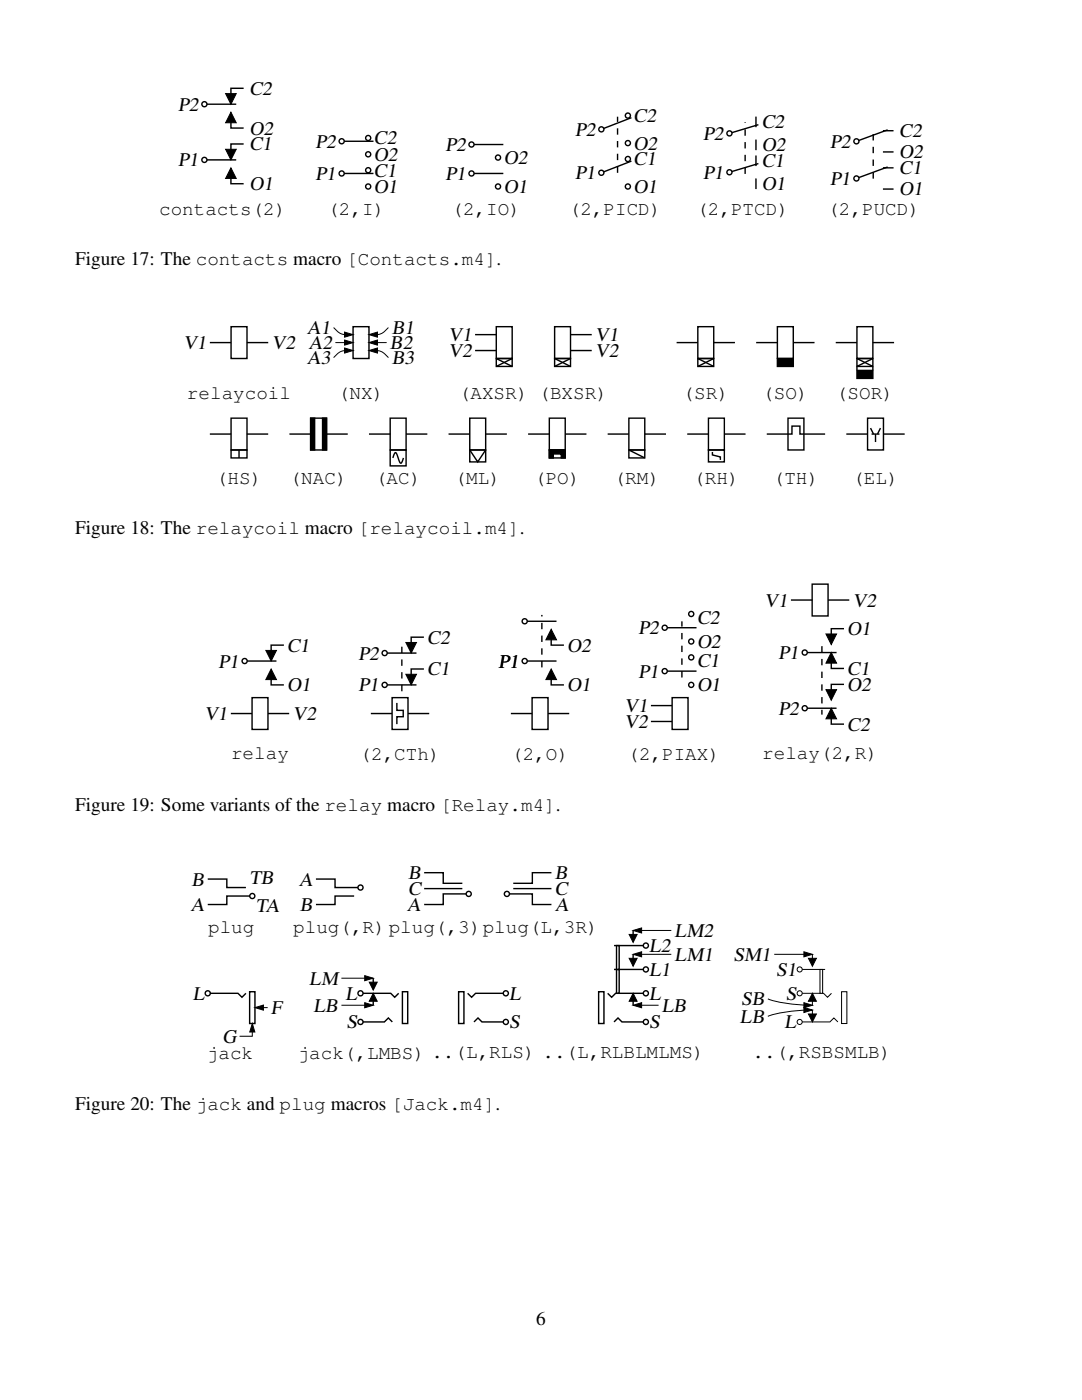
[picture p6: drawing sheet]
<svg xmlns="http://www.w3.org/2000/svg" width="216mm" height="279mm" viewBox="0 0 216 279" stroke-linecap="round" stroke-linejoin="round" font-family="sans-serif">
<circle cx="40.8" cy="31.9" r=".51" fill="#fff" stroke="#000" stroke-width=".28"/>
<path d="M41.3 31.9h5.8M46.1 33.8v2.9h2.5M48.6 28.7h-2.5v2.9" fill="none" stroke="#000" stroke-width=".28"/>
<path d="M45 29.8h2.1l-1 2.1zM46.1 33.5l1 2.1h-2.1z" fill="#000" stroke="#000" stroke-width=".2"/>
<circle cx="40.8" cy="20.8" r=".51" fill="#fff" stroke="#000" stroke-width=".28"/>
<path d="M48.6 17.6h-2.5v2.9M41.3 20.8h5.8M46.1 22.7v2.9h2.5" fill="none" stroke="#000" stroke-width=".28"/>
<path d="M45 18.7h2.1l-1 2.1zM46.1 22.4l1 2.1h-2.1z" fill="#000" stroke="#000" stroke-width=".2"/>
<circle cx="68.2" cy="34.6" r=".51" fill="#fff" stroke="#000" stroke-width=".28"/>
<path d="M68.7 34.6h5.8" fill="none" stroke="#000" stroke-width=".28"/>
<g fill="#fff" stroke="#000" stroke-width=".28">
<circle cx="73.5" cy="34" r=".51"/>
<circle cx="73.5" cy="37.2" r=".51"/>
<circle cx="68.2" cy="28.2" r=".51"/>
</g>
<path d="M68.7 28.2h5.8" fill="none" stroke="#000" stroke-width=".28"/>
<g fill="#fff" stroke="#000" stroke-width=".28">
<circle cx="73.5" cy="27.5" r=".51"/>
<circle cx="73.5" cy="30.8" r=".51"/>
<circle cx="94.1" cy="34.6" r=".51"/>
</g>
<path d="M94.6 34.6h5.8" fill="none" stroke="#000" stroke-width=".28"/>
<g fill="#fff" stroke="#000" stroke-width=".28">
<circle cx="99.4" cy="37.2" r=".51"/>
<circle cx="94.1" cy="28.8" r=".51"/>
</g>
<path d="M94.6 28.8h5.8" fill="none" stroke="#000" stroke-width=".28"/>
<g fill="#fff" stroke="#000" stroke-width=".28">
<circle cx="99.4" cy="31.4" r=".51"/>
<circle cx="120" cy="34.5" r=".51"/>
<circle cx="125.3" cy="31.7" r=".51"/>
<circle cx="125.3" cy="37.2" r=".51"/>
</g>
<path d="M126 32.2l-5.5 2.1" fill="none" stroke="#000" stroke-width=".28"/>
<g fill="#fff" stroke="#000" stroke-width=".28">
<circle cx="120" cy="25.8" r=".51"/>
<circle cx="125.3" cy="23.1" r=".51"/>
<circle cx="125.3" cy="28.6" r=".51"/>
</g>
<path d="M126 23.5l-5.5 2.1" fill="none" stroke="#000" stroke-width=".28"/>
<path d="M123.2 34.5v-11.2" fill="none" stroke="#000" stroke-width=".28" stroke-dasharray="1.3 1.3" stroke-linecap="butt"/>
<circle cx="145.6" cy="34.4" r=".51" fill="#fff" stroke="#000" stroke-width=".28"/>
<path d="M150.8 31v2.1M150.8 35.6v2.1M151.3 32.6l-5.3 1.6" fill="none" stroke="#000" stroke-width=".28"/>
<circle cx="145.6" cy="26.6" r=".51" fill="#fff" stroke="#000" stroke-width=".28"/>
<path d="M150.8 23.3v2.1M150.8 27.9v2.1M151.3 24.9l-5.3 1.6" fill="none" stroke="#000" stroke-width=".28"/>
<path d="M148.7 34.7v-10.3" fill="none" stroke="#000" stroke-width=".28" stroke-dasharray="1.3 1.3" stroke-linecap="butt"/>
<circle cx="170.9" cy="35.6" r=".51" fill="#fff" stroke="#000" stroke-width=".28"/>
<path d="M176.2 33.5h2.1M176.2 37.7h2.1M177.1 33.3l-5.7 2.1" fill="none" stroke="#000" stroke-width=".28"/>
<circle cx="170.9" cy="28.2" r=".51" fill="#fff" stroke="#000" stroke-width=".28"/>
<g fill="none" stroke="#000" stroke-width=".28">
<path d="M176.2 26.1h2.1M176.2 30.3h2.1M177.1 25.9l-5.7 2.1M41.9 68.4h4.2M46.1 65.2h3.2v6.3h-3.2zM49.3 68.4h4.2M70.5 65.2h3.1v6.3h-3.1zM94.8 66.8h4.2M94.8 70h4.2M99 65.2h3.2v6.3h-3.2zM99 71.5h3.2v1.6h-3.2zM99 71.5l3.2 1.6"/>
<path d="M102.2 71.5l-3.2 1.6M110.7 65.2h3.1v6.3h-3.1zM110.7 71.5h3.1v1.6h-3.1zM110.7 71.5l3.1 1.6M113.8 66.8h4.3M113.8 70h4.3M113.8 71.5l-3.1 1.6M135 68.4h4.2M139.2 65.2h3.2v6.3h-3.2zM139.2 71.5h3.2v1.6h-3.2zM139.2 71.5l3.2 1.6M142.4 68.4h4.3"/>
<path d="M142.4 71.5l-3.2 1.6M150.9 68.4h4.2M155.1 65.2h3.2v6.3h-3.2zM158.3 68.4h4.2M166.8 68.4h4.2M171 65.2h3.2v6.3h-3.2zM171 71.5h3.2v1.6h-3.2zM171 71.5l3.2 1.6v.8M174.2 68.4h4.2M174.2 71.5l-3.2 1.6v.8M41.9 86.6h4.2M46.1 83.5h3.2v6.3h-3.2z"/>
<path d="M46.1 89.8h3.2v1.6h-3.2zM47.7 89.8v1.6M49.3 86.6h4.2M57.8 86.6h4.2M62 83.5h3.2v6.3h-3.2zM65.2 86.6h4.2M73.6 86.6h4.3M77.9 83.5h3.1v6.3h-3.1zM77.9 89.8h3.1v3.2h-3.1zM78.4 91.4l.5-1.1a3.2 3.2 0 0 1 .8 1.8l.2 .3h.2l.4-1M81 86.6h4.3M89.5 86.6h4.2"/>
<path d="M93.7 83.5h3.2v6.3h-3.2zM93.7 89.8h3.2v2.4h-3.2zM93.7 89.8l1.6 2.4 1.6-2.4M96.9 86.6h4.2M105.4 86.6h4.2M109.6 83.5h3.2v6.3h-3.2zM109.6 89.8h3.2v1.6h-3.2zM112.8 86.6h4.2M121.3 86.6h4.2M125.5 83.5h3.2v6.3h-3.2zM125.5 89.8h3.2v1.6h-3.2zM125.5 89.8l3.2 1.6"/>
<path d="M128.7 86.6h4.2M137.1 86.6h4.3M141.4 83.5h3.1v6.3h-3.1zM141.4 89.8h3.1v2.4h-3.1zM142.2 90.2v.6l1.5 .4v.6M144.5 86.6h4.3M153 86.6h5v-1.6h1.6v1.6h.8M157.2 83.5h3.2v6.3h-3.2zM160.4 86.6h4.2M168.9 86.6h4.2M173.1 83.5h3.2v6.3h-3.2zM173.7 85.4l.6 1.2"/>
<path d="M173.9 86.6h1.6M174.7 86.6v1.6M175.7 85.4l-.6 1.2M176.3 86.6h4.2M50.3 139.2h3.2v6.4h-3.2zM46.1 142.4h4.2M53.5 142.4h4.2"/>
</g>
<path d="M174.2 35.6v-9.9" fill="none" stroke="#000" stroke-width=".28" stroke-dasharray="1.3 1.3" stroke-linecap="butt"/>
<path d="M68.8 66.3l1.7 .5-1.7 .5zM68.8 67.9l1.7 .5-1.7 .5zM68.8 69.5l1.7 .5-1.7 .5zM73.6 66.8l1.7-.5v1zM73.6 68.4l1.7-.5v1zM73.6 70l1.7-.5v1z" fill="#000" stroke="#000" stroke-width=".2"/>
<path d="M66.6 65.4a3.3 3.3 0 0 0 3.4 1.4M66.9 68.4h3.1M70 70a3.2 3.2 0 0 0-3.4 1.4M74.1 70a3.2 3.2 0 0 1 3.4 1.4M74.1 68.4h3.1M77.5 65.4a3.3 3.3 0 0 1-3.4 1.4" fill="none" stroke="#000" stroke-width=".2"/>
<path d="M155.1 71.5h3.2v1.6h-3.2zM171 73.9h3.2v1.6h-3.2zM62 83.5h.8v6.3h-.8zM64.4 83.5h.8v6.3h-.8zM109.6 89.8h3.2v1.6h-.8v-.8h-1.6v.8h-.8z" fill="#000" stroke="#000" stroke-width=".28"/>
<circle cx="48.8" cy="131.9" r=".51" fill="#fff" stroke="#000" stroke-width=".28"/>
<path d="M49.3 131.9h5.9M54.1 133.8v2.9h2.5M56.6 128.7h-2.5v2.9M78.2 139.2h3.2v6.4h-3.2zM74 142.4h4.2M79.2 140.3v1.5h1.3v1.2h-1.3v1.5M81.4 142.4h4.2" fill="none" stroke="#000" stroke-width=".28"/>
<path d="M53 129.8h2.2l-1.1 2.1zM54.1 133.5l1.1 2.1h-2.2z" fill="#000" stroke="#000" stroke-width=".2"/>
<circle cx="76.8" cy="136.7" r=".51" fill="#fff" stroke="#000" stroke-width=".28"/>
<path d="M77.3 136.7h5.8M84.6 133.5h-2.6v2.9" fill="none" stroke="#000" stroke-width=".28"/>
<path d="M81 134.6h2.1l-1.1 2.1z" fill="#000" stroke="#000" stroke-width=".2"/>
<circle cx="76.8" cy="130.3" r=".51" fill="#fff" stroke="#000" stroke-width=".28"/>
<path d="M77.3 130.3h5.8M84.6 127.2h-2.6v2.8M106.2 139.2h3.2v6.4h-3.2zM101.9 142.4h4.3M109.4 142.4h4.2" fill="none" stroke="#000" stroke-width=".28"/>
<path d="M81 128.2h2.1l-1.1 2.1z" fill="#000" stroke="#000" stroke-width=".2"/>
<path d="M80.2 138v-8.9" fill="none" stroke="#000" stroke-width=".28" stroke-dasharray="1.3 1.3" stroke-linecap="butt"/>
<circle cx="104.7" cy="131.9" r=".51" fill="#fff" stroke="#000" stroke-width=".28"/>
<path d="M105.2 131.9h5.8M110 133.8v2.9h2.5" fill="none" stroke="#000" stroke-width=".28"/>
<path d="M110 133.5l1 2.1h-2.1z" fill="#000" stroke="#000" stroke-width=".2"/>
<circle cx="104.7" cy="124" r=".51" fill="#fff" stroke="#000" stroke-width=".28"/>
<path d="M105.2 124h5.8M110 125.9v2.8h2.5M134.1 139.2h3.2v6.4h-3.2zM129.9 140.8h4.2M129.9 144h4.2" fill="none" stroke="#000" stroke-width=".28"/>
<path d="M110 125.6l1 2.1h-2.1z" fill="#000" stroke="#000" stroke-width=".2"/>
<path d="M108.1 133.2v-10.5" fill="none" stroke="#000" stroke-width=".28" stroke-dasharray="1.3 1.3" stroke-linecap="butt"/>
<g fill="#fff" stroke="#000" stroke-width=".28">
<circle cx="132.6" cy="133.9" r=".51"/>
<circle cx="137.9" cy="131.2" r=".51"/>
<circle cx="137.9" cy="136.7" r=".51"/>
</g>
<path d="M133.1 133.9h5.9" fill="none" stroke="#000" stroke-width=".28"/>
<g fill="#fff" stroke="#000" stroke-width=".28">
<circle cx="132.6" cy="125.3" r=".51"/>
<circle cx="137.9" cy="122.5" r=".51"/>
<circle cx="137.9" cy="128" r=".51"/>
</g>
<path d="M157.8 119.8h4.3M162.1 116.6h3.1v6.3h-3.1zM165.2 119.8h4.3M133.1 125.3h5.9" fill="none" stroke="#000" stroke-width=".28"/>
<path d="M136.1 135.2v-11.2" fill="none" stroke="#000" stroke-width=".28" stroke-dasharray="1.3 1.3" stroke-linecap="butt"/>
<circle cx="160.6" cy="130.2" r=".51" fill="#fff" stroke="#000" stroke-width=".28"/>
<path d="M161.1 130.2h5.8M165.9 130.5v2.9h2.5M168.4 125.5h-2.5v2.8" fill="none" stroke="#000" stroke-width=".28"/>
<path d="M164.8 126.5h2.1l-1 2.1zM165.9 130.2l1 2.1h-2.1z" fill="#000" stroke="#000" stroke-width=".2"/>
<circle cx="160.6" cy="141.3" r=".51" fill="#fff" stroke="#000" stroke-width=".28"/>
<path d="M168.4 136.6h-2.5v2.8M161.1 141.3h5.8M165.9 141.7v2.8h2.5M50.3 178.8h-5v1.7h-3.8" fill="none" stroke="#000" stroke-width=".28"/>
<path d="M164.8 137.6h2.1l-1 2.2zM165.9 141.3l1 2.2h-2.1z" fill="#000" stroke="#000" stroke-width=".2"/>
<path d="M164 129v13.6" fill="none" stroke="#000" stroke-width=".28" stroke-dasharray="1.3 1.3" stroke-linecap="butt"/>
<circle cx="50.3" cy="178.8" r=".51" fill="#fff" stroke="#000" stroke-width=".28"/>
<path d="M41.5 175.4h3.8v1.7h3.8M63 175.4h3.9v1.7h5" fill="none" stroke="#000" stroke-width=".28"/>
<circle cx="71.9" cy="177.1" r=".51" fill="#fff" stroke="#000" stroke-width=".28"/>
<path d="M70.7 178.8h-3.8v1.7h-3.9M93.5 178.4h-5.1v2.1h-3.8" fill="none" stroke="#000" stroke-width=".28"/>
<circle cx="93.5" cy="178.4" r=".51" fill="#fff" stroke="#000" stroke-width=".28"/>
<path d="M84.6 174.2h3.8v2.1h3.9M84.6 177.3h7.7M101.1 178.4h5.1v2.1h3.8" fill="none" stroke="#000" stroke-width=".28"/>
<circle cx="101.1" cy="178.4" r=".51" fill="#fff" stroke="#000" stroke-width=".28"/>
<path d="M102.4 177.3h7.6M110 174.2h-3.8v2.1h-3.8" fill="none" stroke="#000" stroke-width=".28"/>
<path d="M49.8 197.9h1.1v6.4h-1.1z" fill="#fff" stroke="#000" stroke-width=".28"/>
<path d="M41.5 198.2h6l.8 .8 .8-.8" fill="none" stroke="#000" stroke-width=".28"/>
<circle cx="41.5" cy="198.2" r=".51" fill="#fff" stroke="#000" stroke-width=".28"/>
<path d="M50.3 204.3l.6 1.7h-1.1zM50.9 201.1l1.7-.5v1z" fill="#000" stroke="#000" stroke-width=".2"/>
<path d="M50.3 204.8v2h-2.5M51.4 201.1h2" fill="none" stroke="#000" stroke-width=".2"/>
<path d="M80.3 197.9h1.1v6.4h-1.1z" fill="#fff" stroke="#000" stroke-width=".28"/>
<path d="M71.9 198.2h6.1l.8 .8 .8-.8" fill="none" stroke="#000" stroke-width=".28"/>
<circle cx="71.9" cy="198.2" r=".51" fill="#fff" stroke="#000" stroke-width=".28"/>
<path d="M73.7 196h1.6l-.8 1.6zM74.5 198.2l.8 1.6h-1.6z" fill="#000" stroke="#000" stroke-width=".2"/>
<path d="M74.5 195.2v2.1M74.5 198.6v2M71.9 204h4.8l.8-.8 .8 .8" fill="none" stroke="#000" stroke-width=".28"/>
<circle cx="71.9" cy="204" r=".51" fill="#fff" stroke="#000" stroke-width=".28"/>
<path d="M72.8 194.7l1.7 .5-1.7 .5zM72.8 200.1l1.7 .5-1.7 .5z" fill="#000" stroke="#000" stroke-width=".2"/>
<path d="M68.1 195.2h5.9M68.1 200.6h5.9" fill="none" stroke="#000" stroke-width=".2"/>
<path d="M91.5 197.9h1.1v6.4h-1.1z" fill="#fff" stroke="#000" stroke-width=".28"/>
<path d="M93.3 198.2l.8 .8 .8-.8h6" fill="none" stroke="#000" stroke-width=".28"/>
<circle cx="100.9" cy="198.2" r=".51" fill="#fff" stroke="#000" stroke-width=".28"/>
<path d="M94.6 204l.8-.8 .8 .8h4.7" fill="none" stroke="#000" stroke-width=".28"/>
<g fill="#fff" stroke="#000" stroke-width=".28">
<path d="M119.5 197.9h1v6.4h-1z"/>
<circle cx="100.9" cy="204" r=".51"/>
</g>
<path d="M121.3 198.2l.7 .8 .8-.8h6.1" fill="none" stroke="#000" stroke-width=".28"/>
<circle cx="128.9" cy="198.2" r=".51" fill="#fff" stroke="#000" stroke-width=".28"/>
<path d="M126.3 198.2l.8 1.6h-1.6z" fill="#000" stroke="#000" stroke-width=".2"/>
<path d="M122.5 193.5h6.4M126.3 198.6v2" fill="none" stroke="#000" stroke-width=".28"/>
<g fill="#fff" stroke="#000" stroke-width=".28">
<path d="M123 193.5h.5v4.7h-.5z"/>
<circle cx="128.9" cy="193.5" r=".51"/>
</g>
<path d="M125.5 191.3h1.6l-.8 1.5z" fill="#000" stroke="#000" stroke-width=".2"/>
<path d="M122.5 188.7h6.4M126.3 190.5v2" fill="none" stroke="#000" stroke-width=".28"/>
<g fill="#fff" stroke="#000" stroke-width=".28">
<path d="M123 188.7h.5v4.8h-.5z"/>
<circle cx="128.9" cy="188.7" r=".51"/>
</g>
<path d="M125.5 186.5h1.6l-.8 1.6z" fill="#000" stroke="#000" stroke-width=".2"/>
<path d="M126.3 185.7v2.1M122.5 204l.8-.8 .8 .8h4.8" fill="none" stroke="#000" stroke-width=".28"/>
<circle cx="128.9" cy="204" r=".51" fill="#fff" stroke="#000" stroke-width=".28"/>
<path d="M126.3 190.5l1.7-.6v1.1zM126.3 185.7l1.7-.5v1zM126.3 200.6l1.7-.5v1z" fill="#000" stroke="#000" stroke-width=".2"/>
<path d="M126.8 190.5h7.2M126.8 185.7h7.2M126.8 200.6h4.6" fill="none" stroke="#000" stroke-width=".2"/>
<path d="M167.9 197.9h1.1v6.4h-1.1z" fill="#fff" stroke="#000" stroke-width=".2"/>
<path d="M159.6 204h6l.8-.8 .8 .8" fill="none" stroke="#000" stroke-width=".2"/>
<circle cx="159.6" cy="204" r=".51" fill="#fff" stroke="#000" stroke-width=".2"/>
<path d="M161.3 202.4h1.6l-.8 1.6z" fill="#000" stroke="#000" stroke-width=".2"/>
<path d="M159.6 198.2h4.7l.8 .8 .8-.8M162.1 201.6v2" fill="none" stroke="#000" stroke-width=".2"/>
<circle cx="159.6" cy="198.2" r=".51" fill="#fff" stroke="#000" stroke-width=".2"/>
<path d="M162.1 198.2l.8 1.6h-1.6z" fill="#000" stroke="#000" stroke-width=".2"/>
<path d="M159.6 193.5h5M162.1 198.6v2" fill="none" stroke="#000" stroke-width=".2"/>
<g fill="#fff" stroke="#000" stroke-width=".2">
<path d="M163.6 193.5h.5v4.7h-.5z"/>
<circle cx="159.6" cy="193.5" r=".51"/>
</g>
<path d="M160.4 189.9l1.7 .6-1.7 .5zM161.3 191.3h1.6l-.8 1.5zM160.4 201.1l1.7 .5-1.7 .5zM160.4 200.1l1.7 .5-1.7 .5z" fill="#000" stroke="#000" stroke-width=".2"/>
<path d="M153.2 199.3a26.1 26.1 0 0 0 8.4 1.3M154.5 190.5h7.1M162.1 190.5v2M161.6 201.6a28 28 0 0 0-8.4 1.2" fill="none" stroke="#000" stroke-width=".2"/>
<g font-size="3.8">
<text x="35.6" y="22.1">P2</text>
<text x="49.8" y="18.9">C2</text>
<text x="49.8" y="26.8">O2</text>
<text x="63" y="29.5">P2</text>
<text x="74.6" y="28.8">C2</text>
<text x="114.8" y="27.1">P2</text>
<text x="126.4" y="29.8">O2</text>
<text x="126.4" y="24.4">C2</text>
<text x="140.3" y="27.9">P2</text>
<text x="152" y="25.6">C2</text>
<text x="165.7" y="29.5">P2</text>
<text x="179.4" y="27.4">C2</text>
<text x="35.6" y="33.2">P1</text>
<text x="49.8" y="30">C1</text>
<text x="63" y="35.9">P1</text>
<text x="74.6" y="35.3">C1</text>
<text x="74.6" y="32.1">O2</text>
<text x="88.9" y="35.9">P1</text>
<text x="88.9" y="30.2">P2</text>
<text x="100.5" y="32.7">O2</text>
<text x="114.8" y="35.8">P1</text>
<text x="126.4" y="33">C1</text>
<text x="140.3" y="35.7">P1</text>
<text x="152" y="33.4">C1</text>
<text x="152" y="30.2">O2</text>
<text x="179.4" y="34.8">C1</text>
<text x="179.4" y="31.6">O2</text>
<text x="49.8" y="38">O1</text>
<text x="74.6" y="38.5">O1</text>
<text x="100.5" y="38.5">O1</text>
<text x="126.4" y="38.5">O1</text>
<text x="152" y="38">O1</text>
<text x="165.7" y="36.9">P1</text>
<text x="179.4" y="39">O1</text>
<text x="31.7" y="42.9">contacts(2)</text>
<text x="65.3" y="42.9">(2,I)</text>
<text x="90.1" y="42.9">(2,IO)</text>
<text x="113.5" y="42.9">(2,PICD)</text>
<text x="138.9" y="42.9">(2,PTCD)</text>
<text x="165.1" y="42.9">(2,PUCD)</text>
<text x="15" y="52.9">Figure 17: The contacts macro [Contacts.m4].</text>
<text x="36.5" y="69.7">V1</text>
<text x="54.2" y="69.7">V2 A2</text>
<text x="61.2" y="66.7">A1</text>
<text x="77.8" y="69.7">B2</text>
<text x="78.2" y="66.7">B1</text>
<text x="89.4" y="68.1">V1</text>
<text x="89.4" y="71.2">V2</text>
<text x="118.7" y="68.1">V1</text>
<text x="118.7" y="71.2">V2</text>
<text x="61.2" y="72.7">A3</text>
<text x="78.2" y="72.7">B3</text>
<text x="37.3" y="79.6">relaycoil</text>
<text x="67.4" y="79.6">(NX)</text>
<text x="91.6" y="79.6">(AXSR) (BXSR)</text>
<text x="136.2" y="79.6">(SR)</text>
<text x="152.1" y="79.6">(SO)</text>
<text x="166.8" y="79.6">(SOR)</text>
<text x="43.1" y="96.6">(HS)</text>
<text x="57.8" y="96.6">(NAC)</text>
<text x="74.8" y="96.6">(AC)</text>
<text x="90.7" y="96.6">(ML)</text>
<text x="106.6" y="96.6">(PO)</text>
<text x="122.5" y="96.6">(RM)</text>
<text x="138.3" y="96.6">(RH)</text>
<text x="154.2" y="96.6">(TH)</text>
<text x="170.1" y="96.6">(EL)</text>
<text x="15" y="106.6">Figure 18: The relaycoil macro [relaycoil.m4].</text>
<text x="139.1" y="124.5">C2</text>
<text x="152.5" y="121">V1</text>
<text x="170.1" y="121">V2</text>
<text x="57.3" y="130">C1</text>
<text x="71.5" y="131.6">P2</text>
<text x="85.2" y="128.4">C2</text>
<text x="113.2" y="130">O2</text>
<text x="127.4" y="126.6">P2</text>
<text x="139.1" y="129.3">O2</text>
<text x="155.4" y="131.5">P1</text>
<text x="169.1" y="126.8">O1</text>
<text x="43.6" y="133.2">P1</text>
<text x="57.3" y="138">O1</text>
<text x="71.5" y="138">P1</text>
<text x="85.2" y="134.8">C1</text>
<text x="99.5" y="133.2">P1</text>
<text x="113.2" y="138">O1</text>
<text x="127.4" y="135.3">P1</text>
<text x="139.1" y="138">O1</text>
<text x="139.1" y="133.2">C1</text>
<text x="169.1" y="134.7">C1</text>
<text x="169.1" y="137.9">O2</text>
<text x="40.7" y="143.7">V1</text>
<text x="58.4" y="143.7">V2</text>
<text x="124.5" y="142.1">V1</text>
<text x="155.4" y="142.7">P2</text>
<text x="124.5" y="145.3">V2</text>
<text x="169.1" y="145.8">C2</text>
<text x="46.1" y="151.6">relay</text>
<text x="71.7" y="151.7">(2,CTh)</text>
<text x="102" y="151.6">(2,O)</text>
<text x="125.2" y="151.6">(2,PIAX)</text>
<text x="152.1" y="151.6">relay(2,R)</text>
<text x="15" y="161.8">Figure 19: Some variants of the relay macro [Relay.m4].</text>
<text x="38.2" y="176.7">B</text>
<text x="49.7" y="176.5">TB</text>
<text x="59.6" y="176.7">A</text>
<text x="81.4" y="175.5">B</text>
<text x="81.4" y="178.6">C</text>
<text x="110.7" y="175.5">B</text>
<text x="110.7" y="178.6">C</text>
<text x="38" y="181.8">A</text>
<text x="51" y="182">TA</text>
<text x="59.8" y="181.8">B</text>
<text x="81.2" y="181.8">A</text>
<text x="110.7" y="181.8">A</text>
<text x="41.5" y="186.1">plug</text>
<text x="58.5" y="186.1">plug(,R)plug(,3)plug(L,3R)</text>
<text x="129.5" y="190">L2</text>
<text x="134.6" y="191.8">LM1</text>
<text x="134.6" y="187">LM2</text>
<text x="146.3" y="191.7">SM1</text>
<text x="61.7" y="196.5">LM</text>
<text x="129.5" y="194.8">L1</text>
<text x="154.9" y="194.8">S1</text>
<text x="38.5" y="199.5">L</text>
<text x="54.1" y="202.4">F</text>
<text x="62.6" y="201.9">LB</text>
<text x="68.9" y="199.5">L</text>
<text x="101.6" y="199.5">L</text>
<text x="129.5" y="199.5">L</text>
<text x="132.1" y="201.9">LB</text>
<text x="147.9" y="200.6">SB</text>
<text x="156.8" y="199.5">S</text>
<text x="44.4" y="208.1">G</text>
<text x="69.1" y="205.2">S</text>
<text x="101.6" y="205.2">S</text>
<text x="129.5" y="205.2">S</text>
<text x="147.6" y="204.1">LB</text>
<text x="156.6" y="205.2">L</text>
<text x="41.3" y="211.3">jack</text>
<text x="59.4" y="211.3">jack(,LMBS) ..(L,RLS) ..(L,RLBLMLMS)</text>
<text x="150.2" y="211.1">..(,RSBSMLB)</text>
<text x="15" y="221.5">Figure 20: The jack and plug macros [Jack.m4].</text>
<text x="107" y="264.4">6</text>
</g>
</svg>
